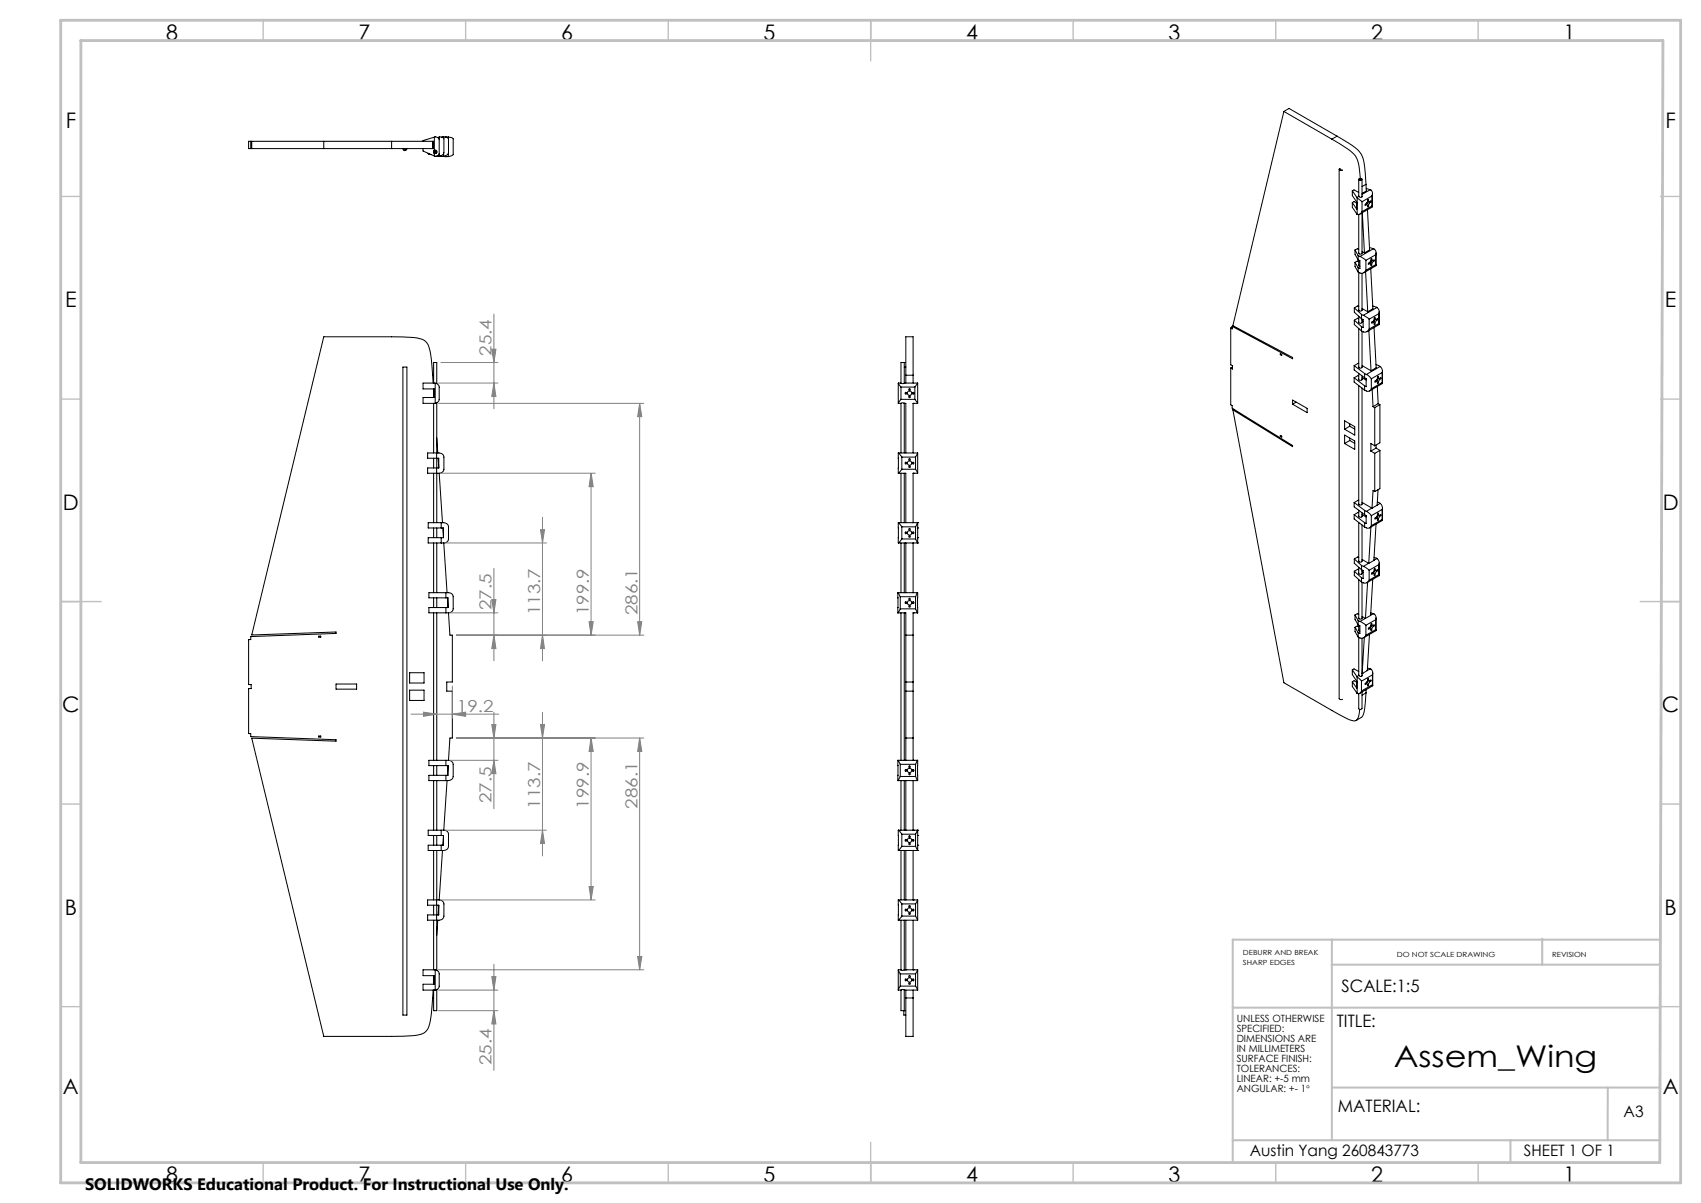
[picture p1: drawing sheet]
<svg xmlns="http://www.w3.org/2000/svg" width="420mm" height="297mm" viewBox="0 0 420 297" stroke-linecap="round" stroke-linejoin="round" font-family="sans-serif">
<g fill="none" stroke="#000" stroke-width=".25">
<path d="M61.9 34.9v1.8M62.2 34.9v1.8M79.9 34.9v1.8M96.7 34.9h10.1M96.7 36.7h10.1M96.7 34.9h-35.3v1.8h35.3M96.7 34.9v1.8M99.5 36.7a.49 .49 0 0 0 .5 .5 .49 .49 0 0 0 .5-.5M99.7 36.7a.3 .3 0 0 0 .3 .3 .3 .3 0 0 0 .3-.3M104.5 36.7v.6l2.7 1.2M105.7 37.8l.2 .2M105.9 37.9v.2l.6 .1"/>
<path d="M106.8 34.9h.2v1.8h-.2M106.8 34.9v1.8M107.2 37.9h.1M107.2 37.1a.42 .42 0 0 1 .7 .4 .42 .42 0 0 1-.7 .4M107.2 33.9a.95 .95 0 0 1 1.2 .6v3.4a.88 .88 0 0 1-1.2 .6M107.2 37.1a.43 .43 0 0 0 0 .8M107.2 33.9l-2.7 .8v.2M107.2 33.9v3.2M107.2 37.9v.6M107.4 37.9h.1M107.7 38.6h.7M108.4 33.9l.2-.1a.95 .95 0 0 1 1 .5v3.4a1.27 1.27 0 0 1-1.2 .9"/>
<path d="M108.4 33.9l-.3 .1M108.4 33.9v.4M108.4 38.1v.5M108.5 38.5l1 .1M109.4 38.6l1.3 .1M109.5 33.8a1.22 1.22 0 0 1 1.2 .5v3.4a1.16 1.16 0 0 1-1.2 .9M109.5 33.8l-.4 .1M109.5 33.8v.3M109.5 37.9v.7M109.9 33.8h.8M110.7 33.8l.8 .2 .4 .3v3.8l-.1 .2-1.1 .4M110.7 33.8v.4"/>
<path d="M110.7 37.9v.8M317 27.5l-12.6 52.9 14.8 7.9v.3l-15-8M317 27.5l11.9 6.9M317 27.5l1.3-.7 11.8 6.8M328.9 34.4l3.7 2.3a5.7 5.7 0 0 1 3 4.9l.3 2.5M330.1 33.6l1.9 1.1a10.4 10.4 0 0 1 4.4 3.9l.5 1.9 .4 5M330.1 33.6l-1.2 .8M330.7 41.8v130.7l.3 .2 .5-.1M330.8 41.6a.43 .43 0 0 0 .2 .5 .43 .43 0 0 0 .5-.1M330.9 41.7l.1 .2h.4M333.9 47.1v1.2l1.1 1.6v1.7l-1.1-1.6M333.9 50v1.2l1.2 1.7"/>
<path d="M333.9 47.1l1.1 1.7M333.9 47.1l.4-.2 1.2 .6M333.9 50l.4-.2 .7 .4M335 48.8l.1 .1M335.1 48.9l1.2 .9M335.1 48.9v4M335.5 48.3v.2M335.5 44.3v4.2M335.5 53v9.6M335.5 48.5l-.5 .3M335.6 44.1a.35 .35 0 0 1 .4-.1 .35 .35 0 0 1 .2 .4h-.6zM336.3 52.2a1.06 1.06 0 0 1-1.2 .7"/>
<path d="M336.3 48.4a.41 .41 0 0 1-.4 .4 .41 .41 0 0 1-.4-.3M336.3 44.3v4.3M336.3 49.8v2.4M336.3 52.6v10M336.4 52.5l.5 9.9M337.1 50.4l.2 .1-.2 .2zM337.3 45.5l.1 1.7-1.1 .6M337.3 45.5l-1 .6M337.3 46.5l1 .3M337.5 50.2h.1M337.5 50.2l-.1 .2M337.5 50v.2"/>
<path d="M337.6 49.8l.3-.1a.49 .49 0 0 1 .2 .6 .49 .49 0 0 1-.7 .2zM337.6 51.8l.6 9.9-1.3 .7M337.7 49.3h.2l-.2 .3zM337.8 50.7l.1 .2-.2 .2zM337.8 49.7l-.3 .5M337.8 49.7l-.4 .7M338.3 46.8a1.06 1.06 0 0 1 .4 1.6M338.3 46.8l-2 1.2M338.4 49.7h.2l-.3 .3zM338.7 50.9l.2 .1M338.7 48.4l-2.4 1.4M338.7 50.9l-2.4 1.3"/>
<path d="M338.7 48.4v2.5M338.9 51.1l-3.1 1.7M338.9 47.8v3.2M334.4 76v1.1l1.8 1.6M334.4 79.1v1l1.8 1.6M334.4 76l1.8 1.6M334.4 79.1l1.8 1.5M334.6 61.7v1.1l.8 1.4M334.6 64.8v1l.8 1.4M334.6 61.7l.8 1.4M334.6 64.8l.8 1.3M335.4 64.2l.4 .1v2l-.4-.2"/>
<path d="M335.4 63.1l.4 .2M335.4 63.1v1.1M335.4 66.1v1.1M335.5 76.5a.42 .42 0 0 0 .4 .3 .42 .42 0 0 0 .4-.3M335.5 79.5a.42 .42 0 0 0 .4 .3 .42 .42 0 0 0 .4-.3M335.5 62.4a.42 .42 0 0 0 .4 .4 .42 .42 0 0 0 .4-.4M335.5 65.4l.3 .4M335.5 64.2v1.4M335.5 67.2v9.5M335.5 78.1v1.6M335.5 75.7l-.3-.2-.8 .5M335.5 78.7l-.3-.1-.8 .5"/>
<path d="M335.5 61.6l-.4-.2-.5 .3M335.5 64.6l-.4-.2-.5 .4M335.8 63.3l1.5 1M336.2 78.7l.4 .2v2l-.4-.3M336.2 77.6l.4 .3M336.2 77.6v1.1M336.3 67.5v9.2M336.3 78.8v.9M336.3 76.2l1.4 .8M336.3 79.2l.3 .1M336.3 62.1l.6 .3M336.6 77.9l1.5 .9"/>
<path d="M337.2 67.1l.5 9.9M337.3 66.7a1.17 1.17 0 0 1-1.9 .5M337.3 64.3v2.4M337.9 65l.2-.1-.1 .4-.2-.1zM338.1 78.8v2.4M338.1 61.1l1 .3M338.3 64.8h.1M338.3 64.8v.2M338.3 64.6v.2M338.5 64.4l.2-.2a.48 .48 0 0 1 .2 .7 .48 .48 0 0 1-.7 .1zM338.5 66.4l.5 9.8-1.3 .8M338.6 65.3l.1 .1-.2 .2z"/>
<path d="M338.6 63.8l.1 .2-.2 .2zM338.6 64.3l-.4 .7M338.6 64.3h.1M338.7 64.3l-.4 .5M338.9 75.5l1.1 .4M339.1 61.4a1.12 1.12 0 0 1 .6 1.5M339.1 61.4l-3.3 1.9M339.2 79.4h.1M339.2 79.4l.2-.6-.4 .7M339.2 79.4l-.1 .1M339.2 79.1v.3M339.2 64.2h.2l-.2 .4z"/>
<path d="M339.3 78.9l.2-.1a.48 .48 0 0 1 .2 .6 .48 .48 0 0 1-.6 .2zM339.4 79.9l.1 .1-.2 .2zM339.4 78.3l.1 .2-.2 .2zM339.7 65.3v.3l-3 1.7M339.7 62.9v2.4M339.7 62.9l-2.4 1.4M339.7 65.3l-2.4 1.4M339.8 62.4v3.1M340 75.9a1.26 1.26 0 0 1 .5 1.5M340 75.9l-3.4 2M340 78.7l.2 .2-.2 .2zM340.5 79.9v.2l-3 1.8"/>
<path d="M340.5 77.4v2.5M340.5 77.4l-2.4 1.4M340.5 79.9l-2.4 1.3M340.5 77v3.1M99.5 90.6h1v160h-1zM107 94.6l-.7-7.4a3.8 3.8 0 0 0-4.2-3.9l-5.4-.2h-16.8l-17.7 73.7 20.8-.8v.4l-21.1 .8v.7h-.5v11.1h.6v1h-.6v11.1h.5v.8l21.1 .7v.4l-20.8-.8 17.7 73.7h16.8a21.5 21.5 0 0 0 7.7-.7l.7-.5a6.6 6.6 0 0 0 1.4-4.4l.5-5.9M107 96l.1 .1M107.1 94.6v-5.1h.7v5.2M107.1 96v2.1M107.1 99.6v12.2M107.5 94.6a1.09 1.09 0 0 1 .9 1v3a1.09 1.09 0 0 1-.9 1M107.5 94.6v5"/>
<path d="M107.5 94.6h-3v1.4h2.7v2.1h-2.7v1.5h3M107.8 99.4v29.6M221.8 94.6l.7 1M221.8 99.6h.7M221.8 94.6v5M222.5 99.6l.6-.2 .1 .2M222.5 98.6l-.7 1M222.5 94.6h-.7M222.5 95.6v3M222.5 99.6v12.2M222.5 98.6h3.4M222.5 95.6h3.4"/>
<path d="M223.3 90.6h.4M223.3 89.5h.1M223.3 89.5h-.8v5.1h.8M223.3 94.6h3.3M223.3 89.5v5.1M223.7 92.6v-9.5h1.8v9.5M223.7 92.6v2M223.7 96.9v.4M223.7 92.6h1.8M225.5 99.6h.1M225.5 92.6v2M225.5 96.9v.4"/>
<path d="M225.5 99.6v12.2M225.9 98.6l.7 1M225.9 95.6v3M226.6 94.6l-.7 1M226.6 99.6h-1.1M226.6 94.6v5M303.9 90.9v9l.3 .3v.6l15 9.2v.3l-14.8-9.1M303.9 81v9.1l.4 .2v.8l-.4-.2M304.2 80.6v.6l-.3-.2M304.2 80.8l-.3 .2M304.3 90.6l-.4 .3M304.5 80.4l-.3 .2"/>
<path d="M316.1 87.3l.4 .3v.2l-.4-.2zM316.3 87.5l-.2 .1M319.2 98.8l3.6 2v1.1l-3.6-2.1zM320 99.3l-.8 .5M334.4 90.3v1l2.5 2M334.4 93.3v1l2.5 2M334.4 90.3l2.5 1.9M334.4 93.3l2.5 1.9M335.5 90.6a.42 .42 0 0 0 .4 .3 .42 .42 0 0 0 .4-.3M335.5 93.6a.42 .42 0 0 0 .4 .3 .42 .42 0 0 0 .4-.3M335.5 81.1v9.6M335.5 92.2v1.6"/>
<path d="M335.5 95.2v29.3M335.5 89.8l-1.1 .5M335.5 92.8l-1.1 .5M336.2 80.6v1.1M336.3 81.8v8.9M336.3 92.8v1M336.3 95.8v28.7M336.3 90.2l2.2 1.3M336.3 93.3l1 .5M336.9 93.3l.4 .2v2l-.4-.3M336.9 92.2l.5 .3M336.9 92.2v1.1"/>
<path d="M336.9 95.2v1.1M337.4 92.5l.5 .3 .7 .7M338 81.6l.5 9.9M338.1 81.2a1.19 1.19 0 0 1-1.9 .5M338.6 96a.99 .99 0 0 1-1.7 .3M338.6 93.5v2.5M338.8 96.2l.2 4.2M339.3 80.9l.5 9.9-1.3 .7M339.6 94l.1 .2-.2 .2zM339.8 90l1 .5M340 93.9h.1M340 93.9l-.1 .1"/>
<path d="M340 93.7v.2M340.1 93.5l.3-.2a.54 .54 0 0 1 .1 .6 .54 .54 0 0 1-.6 .4v-.5zM340.1 95.4l.2 4.3M340.2 94.4h.2l-.2 .3-.1-.1zM340.2 92.9l.2 .2-.2 .2zM340.3 93.4l-.3 .5M340.3 93.3l-.5 .8M340.3 99.7l-1.3 .7M340.3 99.7l.4 .2M340.7 99.9l-1.3 .7M340.7 99.9v9.4l-1.3 .8M340.8 90.5l.1 .1a1.37 1.37 0 0 1 .4 1.4"/>
<path d="M340.8 90.5l-3.4 2M340.9 93.3l.1 .1-.2 .2zM341.3 94.4v.3l-3.1 1.8M341.3 92v2.4M341.3 92l-2.7 1.5M341.3 94.4l-2.7 1.6M341.3 91.6v3M105.6 111.8h2.4a1.25 1.25 0 0 1 1.6 1.1v2.9a1.42 1.42 0 0 1-1.8 1h-2.2v-1.3h2.7v-2.4h-2.7zM107.1 113.1v2.4M107.1 116.8v12.2M107.8 108.1l.3 3.7M108.2 113.1l.1 2.4"/>
<path d="M108.4 116.8l.9 12.2M221.8 111.8l.9 1.1M222.5 116.8v12.2M222.7 115.8l-.9 1M222.7 112.9v2.9M222.7 115.8h3.4M222.7 112.9h3.4M223.3 111.8v-12.2h.4v12.2M223.3 116.8v12.2M223.7 114.1v.4M225.5 116.8h.1M225.5 116.8h1.1"/>
<path d="M225.5 114.1v.4M225.5 116.8v12.2M226.1 115.8l.5 1M226.1 112.9v2.9M226.6 111.9l-.5 1M226.6 111.9l-4.8-.1v5h1.9v12.2M226.6 111.9v4.9M304.4 101.2l12.6 67.4 11.9 6.8a16.6 16.6 0 0 0 5.4 2.6l.5-.1 .4-.4 .3-.9 .2-1.5M304.7 101l-.3 .2M316.1 107.5l.4 .2v.2l-.4-.2zM316.3 107.6l-.2 .1M332 103.9l2.5 1.4v2.1l-2.5-1.4z"/>
<path d="M332 107.4l2.5 1.5v2l-2.5-1.4zM333.3 105.2l-1.3 .8M333.3 105.2l1.2 .7M333.3 104.6v.6M333.3 108.2v.6M333.3 108.8l-1.3 .7M333.3 108.8l1.2 .7M338.5 111.4l.9 .5M339 100.4l.4 .2M339.4 100.6v9.5M339.4 111.9v9.5M339.4 110.1l-.9-.6v1.9"/>
<path d="M339.8 109.9v.7M339.8 110.6l-1.3 .8M339.8 110.6l.9 .6M340.7 111.2v9.4l-1.3 .8M340.7 111.2l-1.3 .7M107.1 130.3v2.4M107.1 134.1v12.2M107.8 130.3v2.4M107.8 134.1v12.2M108.9 129h.2a1.28 1.28 0 0 1 1.6 1.1v3a1.04 1.04 0 0 1-1.2 1M108.9 134.1h.6M108.9 130.3h.6v2.4"/>
<path d="M108.9 132.7h.6M108.9 129v1.3M108.9 132.7v1.4M108.9 129h-3.2v1.3h3.2M108.9 132.7h-3.2v1.4h3.2M109.3 130.3l.2 2.4M109.6 134.1l.8 12.2M221.8 129l.9 1.1M222.5 134.1v12.2M222.7 133.1l-.9 1M222.7 130.1v3M222.7 133.1h3.4"/>
<path d="M222.7 130.1h3.4M223.3 134.1v12.2M223.7 131.4v.4M223.7 134.1v12.2M225.5 131.4v.4M225.5 134.1v12.2M226.1 133.1l.5 1M226.1 130.1v3M226.6 130.3h.1M226.6 132.7h.1M226.6 134.1h.1M226.6 129l-.5 1.1"/>
<path d="M226.6 129h.1M226.6 129h-4.8v5.1h4.8M226.6 129v5.1M334.4 124.1l2.5 1.9M334.4 124.1v1l2.5 2M334.4 127.1v1l2.5 2M334.4 127.1l2.5 1.9M334.4 138v1.1l1.8 1.5M334.4 138l1.8 1.6M335.5 124.4a.42 .42 0 0 0 .4 .3 .42 .42 0 0 0 .4-.3M335.5 127.4a.42 .42 0 0 0 .4 .3 .42 .42 0 0 0 .4-.3M335.5 138.5a.42 .42 0 0 0 .4 .3 .42 .42 0 0 0 .4-.3"/>
<path d="M335.5 126v1.6M335.5 129v9.6M335.5 123.6l-1.1 .5M335.5 126.6l-1.1 .5M335.5 137.7l-.3-.2-.8 .5M336.2 139.6l.4 .2M336.2 139.6v1M336.3 126.6v1M336.3 129.6v9M336.3 124l2.4 1.4M336.3 127.1l1 .5M336.3 138.1l1.6 1"/>
<path d="M336.6 139.8l1.5 1M336.9 127.1l.4 .2v2l-.4-.3M336.9 126l.5 .3M336.9 126v1.1M336.9 129v1.1M337.4 126.3l.5 .3 .7 .7M337.9 139.1h.1M337.9 139.1l-1.3 .7M338.5 130.1l-.5 9M338.6 129.8a.99 .99 0 0 1-1.7 .3M338.6 127.3v2.5M338.7 125.4l-1.3 .9"/>
<path d="M338.7 125.4h.1M339.2 138.3v.1M339.2 138.4l-1.2 .7M339.3 137.6l.7 .3M339.4 121.4l-.4-.3-.2 4.3M339.5 127.8l.2 .1-.2 .3zM339.8 129.4l-.6 9M340 137.9a1.23 1.23 0 0 1 .5 1.5M340 137.9l-.8 .4M340 124.7h.1M340 124.7l-1.2 .7M340.1 127.3l.3-.2a.54 .54 0 0 1 .1 .6 .54 .54 0 0 1-.6 .4v-.5z"/>
<path d="M340.1 123.9l.7 .4M340.2 126.7l.2 .2-.2 .2zM340.2 128.2l.2 .1-.3 .2zM340.3 127.2l-.3 .5-.1-.1M340.3 127.1l-.5 .8M340.3 120.9l-.3 3.8M340.5 139.4l-2.4 1.4M340.5 139.4v2.4M340.5 139v3M340.8 124.3l.1 .1a1.37 1.37 0 0 1 .4 1.4M340.8 124.3l-.8 .4M340.9 127.1l.1 .1-.2 .2z"/>
<path d="M341.3 128.2v.3l-3.1 1.8M341.3 125.8l-2.7 1.5M341.3 128.2l-2.7 1.6M341.3 125.8v2.4M341.3 125.4v3M78.7 157.1h.5v.2h-.5zM107.1 147.6v2.4M107.1 151.3v36.4M107.8 147.6v2.4M107.8 151.3v36.4M110.1 150h.5M110.1 147.6h.5v2.4"/>
<path d="M110.1 146.3h.2a1.26 1.26 0 0 1 1.6 1v3a1.32 1.32 0 0 1-1.8 1M110.1 146.3v1.3M110.1 150v1.3M110.1 146.3h-4.2v1.3h4.2M110.1 150h-4.2v1.3h4.2M110.5 147.6l.1 2.4M110.7 151.3l.4 5.5h.6v11.6h-1.4v2.2h1.4v11.6h-.6l-.4 5.5M221.7 146.3v5M221.7 146.3l.6 1M221.7 146.3h4.9M221.7 151.3h2v36.4M222.3 150.3l-.6 1"/>
<path d="M222.3 147.3v3M222.3 147.3h3.8M222.3 150.3h3.8M222.5 151.3v36.4M223.3 151.3v36.4M223.7 156.8h1.8M223.7 148.6v.4M225.5 151.3h.1M225.5 151.3h1.1M225.5 148.6v.4M225.5 151.3v36.4M226.1 150.3l.5 1"/>
<path d="M226.1 147.3v3M226.6 146.3l-.5 1M226.6 146.3v5M334.4 141v1.1l1.8 1.6M334.4 141l1.8 1.6M334.6 151.8l.8 1.4M334.6 151.8v1.1l.8 1.4M334.6 154.9v1l.8 1.4M334.6 154.9l.8 1.3M335.4 154.3l.4 .2v1.9l-.4-.2M335.4 153.2l.4 .2M335.4 153.2v1.1"/>
<path d="M335.4 156.2v1.1M335.5 141.5a.42 .42 0 0 0 .4 .3 .42 .42 0 0 0 .4-.3M335.5 152.5a.42 .42 0 0 0 .4 .4 .42 .42 0 0 0 .4-.4M335.5 155.5l.3 .4M335.5 140v1.6M335.5 143.1v9.6M335.5 154.3v1.4M335.5 157.3v9.5M335.5 140.7l-.3-.2-.8 .5M335.5 151.7l-.4-.2-.5 .3M335.5 154.7l-.4-.2-.5 .4M335.8 153.4l1.5 1"/>
<path d="M336.2 140.6l.4 .3v1.9l-.4-.2M336.2 142.6v1.1M336.3 140.7v.9M336.3 143.8v8.9M336.3 157.6v9.3M336.3 141.1l.3 .2M336.3 152.2l.8 .5M336.9 157.3l-.6 9M337.1 152.7l-1.3 .7M337.1 152.7h.1M337.3 156.8a1.17 1.17 0 0 1-1.9 .5M337.3 154.4v2.4"/>
<path d="M337.7 143.8l-.6 8.9M338 155l.1 .2-.2 .2zM338.1 143.2a1.2 1.2 0 0 1-1.9 .5M338.1 140.8v2.4M338.1 156.6l-.5 9M338.4 151.9h.1M338.4 151.9l-1.3 .8M338.5 154.5l.2-.2a.49 .49 0 0 1 .2 .7 .49 .49 0 0 1-.7 .2zM338.5 151.3l.6 .2M338.6 153.9l.1 .2-.2 .2zM338.6 155.4l.1 .1-.2 .2zM338.6 154.4l-.4 .7"/>
<path d="M338.6 154.4h.1M338.7 154.4l-.4 .5h-.1M338.9 143l-.5 8.9M339.1 151.5a1.12 1.12 0 0 1 .6 1.5M339.1 151.5l-.7 .4M339.2 154.3l.2 .1-.2 .3zM339.3 140.9l.2-.2a.54 .54 0 0 1 .2 .7 .54 .54 0 0 1-.6 .3l-.1-.3zM339.4 140.3l.1 .2-.2 .2zM339.4 141.8l.1 .2-.2 .1zM339.4 140.8l-.3 .5M339.4 140.8l-.4 .7M339.7 155.4v.3l-3 1.7"/>
<path d="M339.7 153l-2.4 1.4M339.7 153v2.4M339.7 155.4l-2.4 1.4M339.8 152.5v3.1M340 140.7l.2 .2-.2 .1zM340.5 141.8v.3l-3 1.7M340.5 141.8l-2.4 1.4M83 168.9h5.1v1.2h-5.1zM101.1 166.1h3.6v2.5h-3.6zM101.1 170.4h3.6v2.5h-3.6zM223.7 168.4h1.8M223.7 170.6h1.8"/>
<path d="M333.9 168.3v1.2l1.2 1.7M333.9 165.4v1.1l1.1 1.7v1.7l-1.1-1.6M333.9 165.4l1.1 1.6M333.9 165.4l.4-.3 1.2 .7M333.9 168.3l.4-.2 .7 .3M335 167l.1 .1M335.1 167.1l1.1 1.1M335.1 167.1v4.1M335.5 166.6v.2M335.5 166.8l-.5 .2M336.2 170.6a.77 .77 0 0 1-1.1 .6M336.2 168.2v2.4"/>
<path d="M336.3 170.8v4.1a.45 .45 0 0 1-.4 .3 .45 .45 0 0 1-.4-.3v-3.7M336.3 166.7a.41 .41 0 0 1-.4 .4 .41 .41 0 0 1-.4-.3M336.3 166.3h.1M337.1 168.7l.2 .1-.2 .2zM337.3 171.1l-.4 4.1a2.78 2.78 0 0 1-.8 1.9l-1.2 .8M337.3 171.1l-1 .5M337.3 170.2v.9M337.6 165.6h.1M337.6 165.6l-1.3 .7M337.6 168.1l.3-.1a.49 .49 0 0 1 .2 .6 .49 .49 0 0 1-.7 .2zM337.6 164.9l.7 .2M337.8 167.6l.1 .1-.2 .2z"/>
<path d="M337.8 169l.1 .2-.2 .2zM337.8 168l-.3 .4M337.8 168l-.4 .7M338.3 165.1a1.12 1.12 0 0 1 .6 1.5M338.3 165.1l-.7 .4M338.4 168h.2l-.3 .3zM338.9 169v.3l-3.2 1.9M338.9 166.6v2.4M338.9 166.6l-2.7 1.6M338.9 169l-2.7 1.6M338.9 166.2v3.1M78.7 181.7h.5v.3h-.5z"/>
<path d="M107.1 189v2.4M107.1 192.7v12.3M107.8 189v2.4M107.8 192.7v12.3M110.1 187.7a1.43 1.43 0 0 1 1.8 1v3a1.36 1.36 0 0 1-1.8 1M110.1 189h.5M110.1 187.7v1.3M110.1 191.4v1.3M110.1 191.4h-4.2v1.3h4.2M110.1 187.7h-4.2v1.3h4.2M110.4 192.7l-.8 12.3M110.6 189v2.4h-.5"/>
<path d="M110.6 189l-.1 2.4M221.7 187.7v5M221.7 187.7l.6 1M221.7 192.7h4.9M221.7 187.7h4.9M222.3 191.7l-.6 1M222.3 188.7v3M222.3 188.7h3.8M222.3 191.7h3.8M222.5 192.7v12.3M223.3 192.7v12.3M223.7 182.2h1.8"/>
<path d="M223.7 190v.4M223.7 192.7v12.3M225.5 187.7h.1M225.5 190v.4M225.5 192.7v12.3M226.1 191.7l.5 1M226.1 188.7v3M226.6 187.7l-.5 1M226.6 187.7v5M107.1 206.3v2.4M107.1 210v12.2M107.8 206.3v2.4"/>
<path d="M107.8 210l.1 29.6M108.9 206.3h.6M108.9 205h.6M108.9 205v1.3M108.9 208.7v1.3M108.9 205h-3.2v1.3h3.2M108.9 208.7h-3.2v1.3h3.2M109.3 210l-.9 12.2M109.5 206.3v2.4h-.6M109.5 206.3l-.2 2.4M109.5 205a1.13 1.13 0 0 1 1.2 .9v3a1.37 1.37 0 0 1-1.8 1.1M221.8 205l.9 .9"/>
<path d="M222.5 210v12.2M222.7 208.9l-.9 1.1M222.7 208.9h3.4M222.7 205.9h3.4M222.7 205.9v3M223.3 210v12.2M223.7 207.3v.3M223.7 210v12.2M225.5 205h.1M225.5 207.3v.3M225.5 210v12.2M226.1 208.9l.5 1.1"/>
<path d="M226.1 205.9v3M226.6 206.3h.1M226.6 208.7h.1M226.6 210h.1M226.6 205l-.5 .9M226.6 205h.1M226.6 205h-4.8v5h4.8M226.6 205v5M105.6 222.2h2.6a1.18 1.18 0 0 1 1.4 1v3a1.32 1.32 0 0 1-1.8 1h-2.2v-1.3h2.7v-2.4h-2.7zM107.1 223.5v2.4M107.1 227.2v12.2M107.5 239.5a1.03 1.03 0 0 1 .9 .9v3a1.1 1.1 0 0 1-.9 1"/>
<path d="M107.5 239.5v4.9M107.5 239.5l-3-.1v1.5h2.7v2.1h-2.7v1.4h3M108.1 227.2l-.3 3.7M108.3 223.5l-.1 2.4M221.8 239.5l.5 .9M221.8 239.5v4.9M221.8 222.2l.9 1M222.5 239.5h.8M222.5 239.4l-.7 .1M222.5 227.2v12.3M222.7 226.2l-.9 1M222.7 223.2v3"/>
<path d="M222.7 223.2h3.4M222.7 226.2h3.4M223.3 227.2v12.2l3.3 .1M223.7 239.4h.1M223.7 224.5v.4M223.7 227.2v12.2M225.5 222.2h.1M225.5 239.4h.1M225.5 224.5v.4M225.5 227.2v12.2M226.1 226.2l.5 1M226.1 223.2v3"/>
<path d="M226.6 222.2l-.5 1M226.6 222.2h-4.8v5h4.8M226.6 239.5l-.5 .9M226.6 222.2v5M226.6 239.5v4.9M107.1 240.9v2.1M107.1 242.9l-.1 .1M107.9 244.3l-.1 5.2h-.7v-5.1M221.8 244.4h.7M222.3 243.4l-.5 1M222.3 240.4v3M222.3 243.4h3.8"/>
<path d="M222.3 240.4h3.8M222.5 244.4v5.1h.8M223.2 249.5v1.1h.5M223.3 249.5h.1M223.3 244.4l-.5-.1-.3 .1M223.7 246.4v9.5h1.8v-9.5M223.7 241.7v.4M223.7 244.4v2M223.7 246.4h1.8M225.5 241.7v.4M225.5 244.4v2M226.1 243.4l.5 1"/>
<path d="M226.1 240.4v3M226.6 244.4h-3.3v5.1"/>
<circle cx="107.4" cy="37.5" r=".2"/>
<circle cx="107.5" cy="37.5" r=".4"/>
<circle cx="335.9" cy="44.2" r=".16"/>
<circle cx="338.7" cy="79.6" r=".15"/>
<circle cx="223.7" cy="97.1" r=".2"/>
<circle cx="224.6" cy="97.1" r=".55"/>
<circle cx="224.6" cy="96.2" r=".19"/>
<circle cx="224.6" cy="98" r=".2"/>
<circle cx="225.5" cy="97.1" r=".2"/>
<circle cx="223.7" cy="114.3" r=".2"/>
<circle cx="224.6" cy="114.3" r=".55"/>
<circle cx="224.6" cy="115.2" r=".2"/>
<circle cx="224.6" cy="113.4" r=".2"/>
<circle cx="225.5" cy="114.3" r=".2"/>
<circle cx="223.7" cy="131.6" r=".19"/>
<circle cx="224.6" cy="131.6" r=".55"/>
<circle cx="224.6" cy="130.7" r=".2"/>
<circle cx="224.6" cy="132.5" r=".2"/>
<circle cx="225.5" cy="131.6" r=".19"/>
<circle cx="223.7" cy="148.8" r=".19"/>
<circle cx="224.6" cy="148.8" r=".55"/>
<circle cx="224.6" cy="147.9" r=".2"/>
<circle cx="224.6" cy="149.7" r=".2"/>
<circle cx="225.5" cy="148.8" r=".19"/>
<circle cx="338.7" cy="141.6" r=".17"/>
<circle cx="223.7" cy="190.2" r=".2"/>
<circle cx="224.6" cy="190.2" r=".55"/>
<circle cx="224.6" cy="189.3" r=".2"/>
<circle cx="224.6" cy="191.1" r=".2"/>
<circle cx="225.5" cy="190.2" r=".2"/>
<circle cx="223.7" cy="207.5" r=".2"/>
<circle cx="224.6" cy="207.4" r=".55"/>
<circle cx="224.6" cy="208.4" r=".19"/>
<circle cx="224.6" cy="206.6" r=".19"/>
<circle cx="225.5" cy="207.5" r=".2"/>
<circle cx="223.7" cy="224.7" r=".2"/>
<circle cx="224.6" cy="224.7" r=".55"/>
<circle cx="224.6" cy="223.8" r=".19"/>
<circle cx="224.6" cy="225.6" r=".19"/>
<circle cx="225.5" cy="224.7" r=".2"/>
<circle cx="223.7" cy="241.9" r=".2"/>
<circle cx="224.6" cy="241.9" r=".55"/>
<circle cx="224.6" cy="241" r=".2"/>
<circle cx="224.6" cy="242.8" r=".2"/>
<circle cx="225.5" cy="241.9" r=".2"/>
</g>
<g fill="none" stroke="#808080" stroke-width=".25">
<path d="M122 77.5v23.4M108.3 99.6h50.7M108.3 94.6h14.6M108.9 89.5h14M121.4 86.2h1l-.4 3.3zM122 94.6l.4 3.3h-1zM157.9 99.6v57.2M157.9 99.6l.6 3.3h-1.1zM108.8 116.8h38.2M145.9 116.8v40M145.9 116.8l.6 3.4h-1zM109.9 134.1h25"/>
<path d="M133.5 130.8h.9l-.5 3.3zM133.9 127.7v35.5M111.1 151.3h11.8M112.7 156.8h46.3M121.4 148h1l-.4 3.3zM122 140.3v22.9M122 156.8l.4 3.3h-1zM133.9 156.8l.5 3.3h-.9zM145.5 153.5h1l-.6 3.3zM157.4 153.5h1.1l-.6 3.3zM101.5 176.3h21.7M104.6 175.8l3.2 .5-3.2 .5z"/>
<path d="M111.7 169.4v7.9M111.7 176.3l3.3-.5v1zM121.4 178.9h1l-.4 3.3zM122 175.9v23.8M133.5 178.9h.9l-.5 3.3zM133.9 175.9v35.4M111.1 187.7h11.8M112.7 182.2h46.3M122 187.7l.4 3.3h-1zM145.9 182.2v40M145.9 182.2l.6 3.3h-1zM157.9 182.2v57.2"/>
<path d="M157.9 182.2l.6 3.3h-1.1zM109.9 205h25M133.9 205l.5 3.2h-.9zM145.5 218.9h1l-.6 3.3zM108.3 239.4h50.7M108.8 222.2h38.2M122 238.1v26.2M157.4 236.1h1.1l-.6 3.3zM108.3 244.4h14.6M108.3 249.5h14.6M121.4 241.1h1l-.4 3.3zM122 249.5l.4 3.3h-1z"/>
</g>
<g fill="none" stroke="#c0c0c0" stroke-width=".35">
<path d="M65 5v5M115 5v5M165 5v5M215 5v10M265 5v5M315 5v5M365 5v5M15 48.5h5M410 48.5h5M15 98.5h5M410 98.5h5M15 148.5h10"/>
<path d="M405 148.5h10M15 198.5h5M410 198.5h5M15 248.5h5M410 248.5h5M65 287v5M115 287v5M165 287v5M215 282v10M265 287v5M315 287v5M365 287v5"/>
</g>
<path d="M328.8 238.2h81.2M328.9 231.9v49.6M380.8 231.8v6.4M410 232h-105.6v55M304.4 248.8h105.6M328.9 268.5h81M397 268.5l-.1 13M304.4 281.5h105.6M373 281.5v5.5" fill="none" stroke="#c0c0c0" stroke-width=".5"/>
<path d="M15 5h400v287h-400zM20 10h390.6l-.8 277h-389.8z" fill="none" stroke="#c0c0c0" stroke-width=".7"/>
<g fill="#808080">
<path d="M104.6 175.8l3.2 .5-3.2 .5zM111.7 176.3l3.3-.5v1z"/>
<path d="M157.4 153.5h1.1l-.6 3.3zM157.9 99.6l.6 3.3h-1.1z"/>
<path d="M145.5 153.5h1l-.6 3.3zM145.9 116.8l.6 3.4h-1z"/>
<path d="M122 156.8l.4 3.3h-1zM121.4 148h1l-.4 3.3z"/>
<path d="M133.9 156.8l.5 3.3h-.9zM133.5 130.8h.9l-.5 3.3z"/>
<path d="M121.4 86.2h1l-.4 3.3zM122 94.6l.4 3.3h-1z"/>
<path d="M121.4 178.9h1l-.4 3.3zM122 187.7l.4 3.3h-1z"/>
<path d="M133.5 178.9h.9l-.5 3.3zM133.9 205l.5 3.2h-.9zM145.9 182.2l.6 3.3h-1zM145.5 218.9h1l-.6 3.3zM157.9 182.2l.6 3.3h-1.1zM157.4 236.1h1.1l-.6 3.3zM121.4 241.1h1l-.4 3.3zM122 249.5l.4 3.3h-1z"/>
</g>
<text font-size="7.4" x="344.1" y="263.3">Assem_Wing</text>
<g font-size="5.3">
<text x="41" y="9.9">8</text>
<text x="88.5" y="9.9">7</text>
<text x="138.5" y="9.9">6</text>
<text x="188.5" y="9.9">5</text>
<text x="238.5" y="9.9">4</text>
<text x="288.5" y="9.9">3</text>
<text x="338.5" y="9.9">2</text>
<text x="386" y="9.9">1</text>
<text x="16.2" y="31.6">F</text>
<text x="411.2" y="31.6">F</text>
<text x="16.1" y="75.9">E</text>
<text x="411.1" y="75.9">E</text>
<text x="15.5" y="125.9">D</text>
<text x="410.5" y="125.9">D</text>
<text x="15.4" y="175.9">C</text>
<text x="410.4" y="175.9">C</text>
<text x="16" y="225.9">B</text>
<text x="411" y="225.9">B</text>
<text x="15.5" y="270.1">A</text>
<text x="410.5" y="270.1">A</text>
<text x="41" y="291.9">8</text>
<text x="88.5" y="291.9">7</text>
<text x="138.5" y="291.9">6</text>
<text x="188.5" y="291.9">5</text>
<text x="238.5" y="291.9">4</text>
<text x="288.5" y="291.9">3</text>
<text x="338.5" y="291.9">2</text>
<text x="386" y="291.9">1</text>
</g>
<g font-size="4.2">
<text x="331.3" y="244.9">SCALE:1:5</text>
<text x="330.1" y="253.5">TITLE:</text>
<text x="330.3" y="274.5">MATERIAL:</text>
</g>
<g font-size="4.1" fill="#808080">
<text x="121.4" y="87.9" transform="rotate(-90 121.4 87.9)">25.4</text>
<text x="121.4" y="150.6" transform="rotate(-90 121.4 150.6)">27.5</text>
<text x="133.4" y="151.9" transform="rotate(-90 133.4 151.9)">113.7</text>
<text x="145.4" y="151.9" transform="rotate(-90 145.4 151.9)">199.9</text>
<text x="157.4" y="151.9" transform="rotate(-90 157.4 151.9)">286.1</text>
<text x="112.8" y="175.7">19.2</text>
<text x="121.4" y="198.3" transform="rotate(-90 121.4 198.3)">27.5</text>
<text x="133.4" y="199.6" transform="rotate(-90 133.4 199.6)">113.7</text>
<text x="145.4" y="199.6" transform="rotate(-90 145.4 199.6)">199.9</text>
<text x="157.4" y="199.6" transform="rotate(-90 157.4 199.6)">286.1</text>
<text x="121.4" y="263" transform="rotate(-90 121.4 263)">25.4</text>
</g>
<text font-size="4.1" x="21" y="293.7">SOLIDWORKS Educational Product. For Instructional Use Only.</text>
<g font-size="3.9">
<text x="400.9" y="275.8">A3</text>
<text x="308.6" y="285.5">Austin Yang 260843773</text>
<text x="376.3" y="285.5">SHEET 1 OF 1</text>
</g>
<g font-size="2.5">
<text x="305.4" y="252.3">UNLESS OTHERWISE</text>
<text x="305.4" y="254.7">SPECIFIED:</text>
<text x="305.4" y="257.2">DIMENSIONS ARE</text>
<text x="305.4" y="259.7">IN MILLIMETERS</text>
<text x="305.4" y="262.1">SURFACE FINISH:</text>
<text x="305.4" y="264.6">TOLERANCES:</text>
<text x="305.4" y="267.1">LINEAR: +-5 mm</text>
<text x="305.4" y="269.6">ANGULAR: +- 1°</text>
</g>
<g font-size="1.7">
<text x="306.9" y="235.8">DEBURR AND BREAK</text>
<text x="306.9" y="238.3">SHARP EDGES</text>
<text x="344.9" y="236.3">DO NOT SCALE DRAWING</text>
<text x="383.2" y="236.3">REVISION</text>
</g>
</svg>
